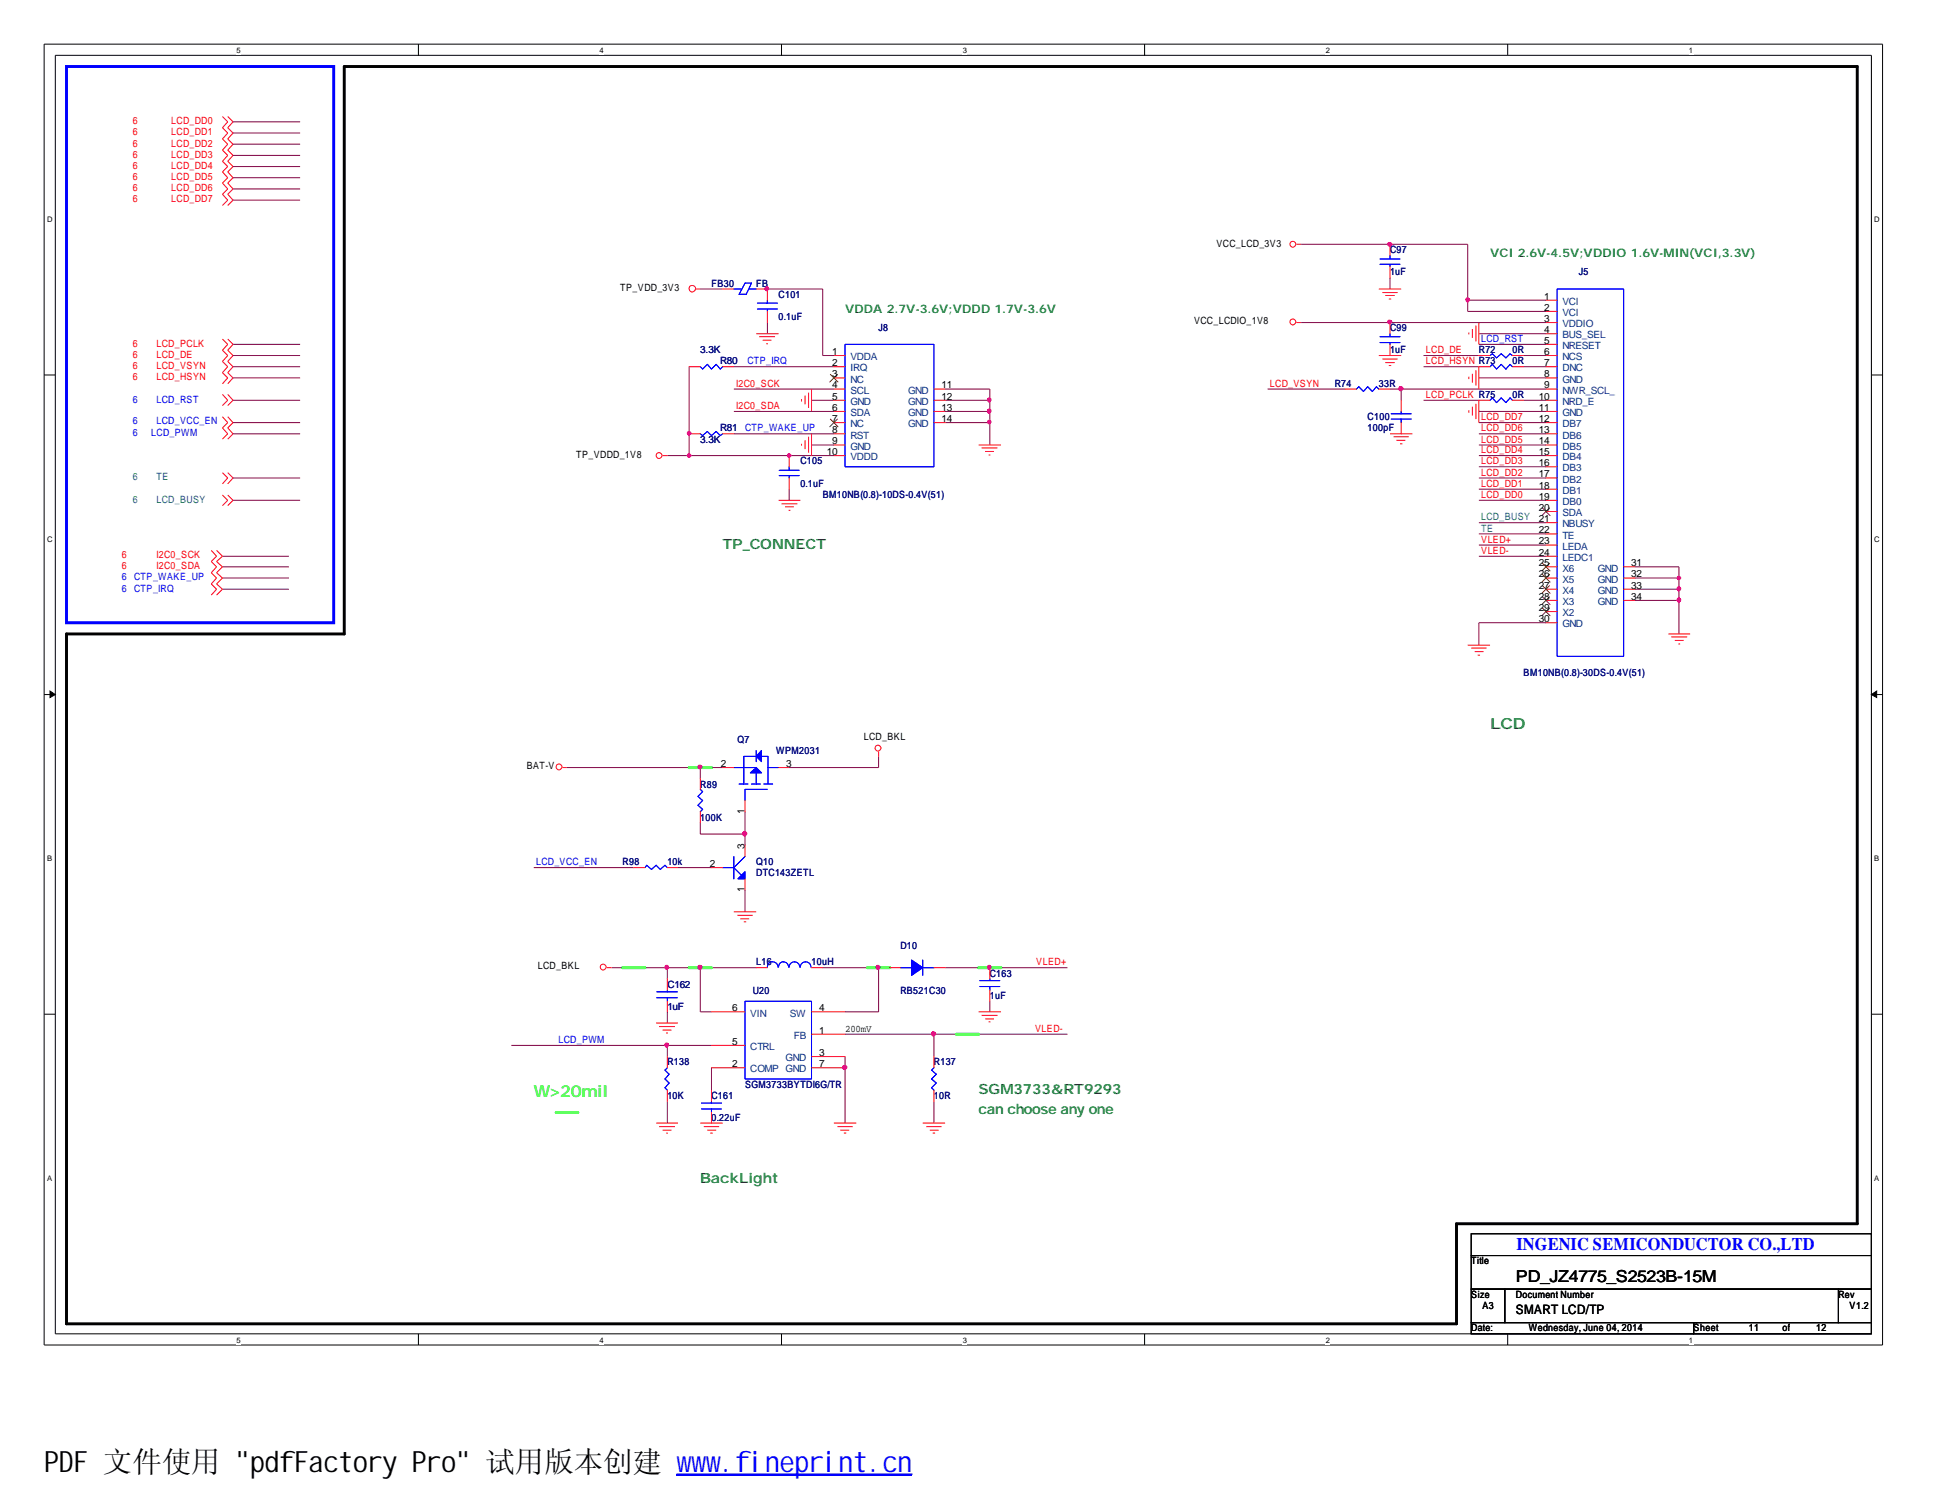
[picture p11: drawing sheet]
<svg xmlns="http://www.w3.org/2000/svg" width="279mm" height="216mm" viewBox="0 0 279 216" stroke-linecap="round" stroke-linejoin="round" font-family="sans-serif">
<path d="M6.3 6.3h264.5v187.2h-264.5zM8 8h261.2v183.9h-261.2z" fill="none" stroke="#000" stroke-width=".14"/>
<g fill="#fff">
<path d="M34 6.5h.6v1.4h-.6z"/>
<path d="M34 192h.6v1.4h-.6z"/>
</g>
<path d="M60.2 6.3v1.7M60.2 191.9v1.6" fill="none" stroke="#000" stroke-width=".14"/>
<g fill="#fff">
<path d="M86.3 6.5h.6v1.4h-.6z"/>
<path d="M86.3 192h.6v1.4h-.6z"/>
</g>
<path d="M112.4 6.3v1.7M112.4 191.9v1.6" fill="none" stroke="#000" stroke-width=".14"/>
<g fill="#fff">
<path d="M138.5 6.5h.6v1.4h-.6z"/>
<path d="M138.5 192h.6v1.4h-.6z"/>
</g>
<path d="M164.7 6.3v1.7M164.7 191.9v1.6" fill="none" stroke="#000" stroke-width=".14"/>
<g fill="#fff">
<path d="M190.8 6.5h.5v1.4h-.5z"/>
<path d="M190.8 192h.5v1.4h-.5z"/>
</g>
<path d="M216.9 6.3v1.7M216.9 191.9v1.6" fill="none" stroke="#000" stroke-width=".14"/>
<g fill="#fff">
<path d="M243 6.5h.6v1.4h-.6z"/>
<path d="M243 192h.6v1.4h-.6z"/>
<path d="M6.8 30.8h.7v1.4h-.7z"/>
<path d="M269.7 30.8h.7v1.4h-.7z"/>
<path d="M6.8 76.8h.7v1.3h-.7z"/>
<path d="M269.7 76.8h.7v1.3h-.7z"/>
</g>
<path d="M6.3 53.9h1.7M269.2 53.9h1.6" fill="none" stroke="#000" stroke-width=".14"/>
<g fill="#fff">
<path d="M6.8 122.8h.7v1.3h-.7z"/>
<path d="M269.7 122.8h.6v1.3h-.6z"/>
</g>
<path d="M6.3 99.9h1.7M269.2 99.9h1.6" fill="none" stroke="#000" stroke-width=".14"/>
<g fill="#000" stroke="#000" stroke-width=".14">
<path d="M7.2 99.4l.8 .5-.8 .4z" fill-rule="evenodd"/>
<path d="M269.2 99.9l.8-.5v.9z" fill-rule="evenodd"/>
</g>
<g fill="#fff">
<path d="M6.8 168.7h.6v1.4h-.6z"/>
<path d="M269.7 168.7h.6v1.4h-.6z"/>
</g>
<path d="M6.3 145.9h1.7M269.2 145.9h1.6M211.7 177.5h57.5v3.1h-57.5zM211.7 180.6h57.5v4.8h-57.5zM211.7 185.4h4.8v4.8h-4.8zM211.7 190.2h32v1.7h-32zM216.5 185.4h48v4.8h-48zM243.7 190.2h25.5v1.7h-25.5zM264.5 185.4h4.7v4.8h-4.7z" fill="none" stroke="#000" stroke-width=".14"/>
<g fill="none" stroke="#800040" stroke-width=".14">
<path d="M33.5 17.5h9.7M33.5 19.1h9.7M33.5 27.2h9.7M33.5 28.8h9.7M33.5 20.7h9.7M33.5 22.4h9.7M33.5 24h9.7M33.5 25.6h9.7M187.2 35.1h24v9.7h11.2M200 40v1.6M33.5 49.5h9.7M33.5 51.1h9.7"/>
<path d="M33.5 54.4h9.7M33.5 52.7h9.7M33.5 57.6h9.7M99.1 52.7v12.8M100.8 41.6h3.2M105.6 52.7h14.4M105.6 56h14.4M105.6 59.2h14.4M110.4 41.6h8v9.5h1.6M110.4 46.4v1.6M116.8 57.6h3.2M136 57.6h6.4"/>
<path d="M136 56h6.4v8M136 59.2h6.4M182.4 56h11.1M187.2 46.4h35.2M200 56h22.4M201.6 56v1.6M204.8 51.1h8M204.8 52.7h8M204.8 57.6h8M211.2 43.2h11.2M212.8 49.5h9.6M212.8 54.4h9.6"/>
<path d="M212.8 48h9.6M212.8 59.2h9.6M219.2 51.1h3.2M219.2 52.7h3.2M219.2 57.6h3.2M33.5 62.4h9.7M33.5 60.8h9.7M33.5 68.7h9.7M33.5 72h9.7M96 65.5h24M105.6 62.4h14.4M113.5 70.4v1.6"/>
<path d="M116.8 64h3.2M136 60.8h6.4M212.8 62.4h9.6M212.8 60.8h9.6M212.8 68.7h9.6M212.8 72h9.6M212.8 65.5h9.6M212.8 78.4h9.6M212.8 64h9.6M212.8 67.1h9.6M212.8 70.4h9.6M212.8 76.8h9.6"/>
<path d="M212.8 75.2h9.6M32 84.8h9.6M32 81.5h9.6M32 80h9.6M32 83.1h9.6M212.8 80h9.6M222.4 89.6h-9.6v3.2M235.2 84.8h6.4M235.2 81.5h6.4v9.7M235.2 83.1h6.4M235.2 86.4h6.4M81.5 110.4h22.5"/>
<path d="M100.8 110.4v1.6M100.8 118.4v1.6h6.4M107.2 116.8v4.8M126.4 108.8v1.6h-12.9M76.8 124.8h14.4M88 139.2h20.8M96 139.2v1.6M97.5 124.8h4.9M100.8 139.2v6.3h1.6M107.2 128v3.1M118.4 139.2h9.6M126.4 139.2v6.3h-4.8"/>
<path d="M136 139.2h17.6M73.6 150.4h28.8M96 145.5v1.7M96 150.4v1.6M96 158.4v3.1M102.4 153.6v3.2M121.6 148.8h32M121.6 152v9.5M134.4 148.8v3.2M134.4 158.4v3.1M142.4 144v1.5"/>
</g>
<g fill="#f0f" stroke="#f0f" stroke-width=".14">
<path d="M241.4 82.9l.3 .1 .1 .1-.2 .3-.3-.3z" fill-rule="evenodd"/>
<path d="M113.3 65.4l.2-.1 .3 .2-.3 .3-.2-.1z" fill-rule="evenodd"/>
<path d="M142.2 60.5h.3l.1 .2-.3 .3-.2-.3z" fill-rule="evenodd"/>
<path d="M98.9 65.4l.2-.1 .3 .2-.3 .3-.1-.1z" fill-rule="evenodd"/>
<path d="M98.9 62.2l.2-.1 .3 .2-.3 .3-.1-.1z" fill-rule="evenodd"/>
<path d="M241.4 82.9l.3 .1 .1 .1-.2 .3-.3-.3z" fill-rule="evenodd"/>
<path d="M113.3 65.4l.2-.1 .3 .2-.3 .3-.2-.1z" fill-rule="evenodd"/>
<path d="M142.2 60.5h.3l.1 .2-.3 .3-.2-.3z" fill-rule="evenodd"/>
<path d="M98.9 65.4l.2-.1 .3 .2-.3 .3-.1-.1z" fill-rule="evenodd"/>
<path d="M98.9 62.2l.2-.1 .3 .2-.3 .3-.1-.1z" fill-rule="evenodd"/>
<circle cx="211.1" cy="43.1" r=".28"/>
<circle cx="200" cy="46.3" r=".28"/>
<circle cx="200" cy="35.2" r=".28"/>
<circle cx="241.5" cy="86.3" r=".28"/>
<circle cx="241.5" cy="84.7" r=".28"/>
<circle cx="201.5" cy="55.9" r=".31"/>
<circle cx="110.3" cy="41.5" r=".28"/>
<circle cx="142.3" cy="57.5" r=".28"/>
<circle cx="142.3" cy="59.1" r=".28"/>
<circle cx="142.3" cy="139.1" r=".28"/>
<circle cx="95.9" cy="150.3" r=".28"/>
<circle cx="100.7" cy="139.1" r=".31"/>
<circle cx="95.9" cy="139.1" r=".28"/>
<circle cx="134.3" cy="148.7" r=".31"/>
<circle cx="126.3" cy="139.1" r=".28"/>
<circle cx="121.5" cy="153.5" r=".31"/>
<circle cx="100.7" cy="110.3" r=".28"/>
<circle cx="107.1" cy="119.9" r=".31"/>
</g>
<g fill="none" stroke="#f00" stroke-width=".14">
<path d="M32 16.8l.8 .7-.8 .9 .8 .7-.8 .9 .8 .7-.8 .9 .8 .8-.8 .8 .8 .8-.8 .7 .8 .9-.8 .7 .8 .9-.8 .7 .8 .9-.8 .7M32.8 16.8l.7 .7-.7 .9 .7 .7-.7 .9 .7 .7-.7 .9 .7 .8-.7 .8 .7 .8-.7 .7 .7 .9-.7 .7 .7 .9-.7 .7 .7 .9-.7 .7M186.5 35.1h.7M200 35.1v1.6M200 38.4v1.6M32 48.8l.8 .7-.8 .9 .8 .7-.8 .9 .8 .7-.8 .9 .8 .8-.8 .8M32 59.9l.8 .9-.8 .8 .8 .8-.8 .8M32 56.7l.8 .9-.8 .7M32.8 48.8l.7 .7-.7 .9 .7 .7-.7 .9 .7 .7-.7 .9 .7 .8-.7 .8M32.8 59.9l.7 .9-.7 .8 .7 .8-.7 .8M32.8 56.7l.7 .9-.7 .7M99.1 52.7h1.7"/>
<path d="M100.2 41.6h.6M104 41.6h1.6M104 52.7h1.6M108.8 41.6h1.6v1.6M108.8 48h3.2M109.2 48.4h2.3M109.7 48.9h1.3M110.2 49.4h.3M110.4 44.8v1.6M115.3 57.4v.3M115.8 56.9v1.3M116.3 56.5v2.2"/>
<path d="M116.8 56v3.2M120 51.1h1.6M120 52.7h1.6M120 54.4h1.6M120 56h1.6M120 57.6h1.6M120 59.2h1.6M134.4 56h1.6M134.4 57.6h1.6M134.4 59.2h1.6M186.5 46.4h.7M193.5 56h1.7"/>
<path d="M198.4 41.6h3.2M198.4 51.1h3.2M198.4 56h1.6M198.9 42.1h2.2M198.9 51.6h2.2M199.3 42.5h1.4M199.3 52.2h1.4M199.8 43h.4M199.8 52.6h.4M200 46.4v1.6M200 49.5v1.6M201.6 57.6v1.6"/>
<path d="M211.3 47.8v.3M211.3 54.2v.3M211.3 59v.4M211.8 47.3v1.3M211.8 53.8v1.2M211.8 58.5v1.3M212.3 46.8v2.3M212.3 53.3v2.2M212.3 58.1v2.2M212.8 51.1h1.6M212.8 46.4v3.1M214.4 52.7h-1.6v3.3"/>
<path d="M214.4 57.6h-1.6v3.2M217.6 51.1h1.6M217.6 52.7h1.6M217.6 57.6h1.6M222.4 51.1h1.6M222.4 48h1.6M222.4 46.4h1.6M222.4 43.2h1.6M222.4 44.8h1.6M222.4 49.5h1.6M222.4 52.7h1.6M222.4 54.4h1.6"/>
<path d="M222.4 56h1.6M222.4 57.6h1.6M222.4 59.2h1.6M30.4 79.2l.8 .8-.8 .8 .8 .7-.8 .9 .8 .7-.8 .9 .8 .8-.8 .8M31.2 79.2l.8 .8-.8 .8 .8 .7-.8 .9 .8 .7-.8 .9 .8 .8-.8 .8M32 68l.8 .7-.8 .9M32 71.2l.8 .8-.8 .7M32.8 68l.7 .7-.7 .9M32.8 71.2l.7 .8-.7 .7M95.3 65.5h.7M99.1 62.4h1.7M104 62.4h1.6"/>
<path d="M112 72h3.1M112.4 72.5h2.3M112.9 72.9h1.3M113.5 73.4h.2M113.5 65.5v1.6M113.5 68.7v1.7M115.3 63.8v.3M115.8 63.3v1.3M116.3 62.8v2.3M116.8 62.4v3.1M120 62.4h1.6M120 65.5h1.6"/>
<path d="M120 64h1.6M120 60.8h1.6M134.4 60.8h1.6M140.8 64h3.2M141.2 64.4h2.3M141.7 64.9h1.3M142.2 65.4h.3M200 62.4h3.2M200.5 62.8h2.2M200.9 63.3h1.3M201.4 63.8h.4M201.6 60.8v1.6"/>
<path d="M222.4 62.4h1.6M222.4 65.5h1.6M222.4 72h1.6M222.4 64h1.6M222.4 60.8h1.6M222.4 67.1h1.6M222.4 68.7h1.6M222.4 70.4h1.6M222.4 73.6h1.6M222.4 75.2h1.6M222.4 76.8h1.6M222.4 78.4h1.6"/>
<path d="M211.2 92.8h3.2M211.7 93.2h2.2M212.2 93.7h1.2M212.6 94.2h.3M222.4 80h1.6M222.4 81.5h1.6M222.4 83.1h1.6M222.4 84.8h1.6M222.4 86.4h1.6M222.4 88h1.6M222.4 89.6h1.6M233.6 81.5h1.6"/>
<path d="M233.6 83.1h1.6M233.6 84.8h1.6M233.6 86.4h1.6M240 91.2h3.2M240.5 91.6h2.2M241 92.1h1.2M241.5 92.6h.2M80.9 110.4h.6M100.8 112v1.5M100.8 116.8v1.6M104 110.4h1.6M107.2 115.1v1.7"/>
<path d="M112 110.4h1.5M126.4 108.1v.7M87.3 139.2h.7M91.2 124.8h1.6M96 124.8h1.5M102.4 124.8h1.6M105.6 131.1h3.2M106.1 131.7h2.2M106.5 132.2h1.3M107 132.6h.4M107.2 121.6v1.6M107.2 126.4v1.6"/>
<path d="M108.8 139.2h1.6M116.8 139.2h1.6M128 139.2h1.5M134.4 139.2h1.6M142.4 139.2v1.6M94.4 147.2h3.1M94.8 147.7h2.3M95.3 148.2h1.3M95.8 148.6h.3M96 140.8v1.6M96 144v1.5M96 152v1.6"/>
<path d="M96 156.8v1.6M102.4 145.5h4.8M102.4 156.8v1.6M102.4 153.6h4.8M102.4 150.4h4.8M116.8 145.5h4.8M116.8 148.8h4.8M116.8 153.6h4.8M116.8 152h4.8M134.4 152v1.6M134.4 156.8v1.6M140.8 145.5h3.2"/>
<path d="M141.2 146h2.3M141.7 146.6h1.3M142.2 147h.3M142.4 142.4v1.6M94.4 161.5h3.1M94.8 162.1h2.3M95.3 162.6h1.3M95.8 163h.3M100.8 161.5h3.2M101.3 162.1h2.2M101.8 162.6h1.2M102.2 163h.3"/>
<path d="M102.4 160v1.5M120 161.5h3.2M120.5 162.1h2.2M120.9 162.6h1.3M121.4 163h.4M132.8 161.5h3.2M133.3 162.1h2.2M133.8 162.6h1.2M134.2 163h.3"/>
<circle cx="186" cy="35.1" r=".42"/>
<circle cx="99.6" cy="41.5" r=".48"/>
<circle cx="186" cy="46.3" r=".42"/>
<circle cx="94.8" cy="65.5" r=".42"/>
<circle cx="80.4" cy="110.3" r=".42"/>
<circle cx="126.3" cy="107.6" r=".42"/>
<circle cx="86.8" cy="139.1" r=".42"/>
</g>
<path d="M9.6 9.6h38.4v80h-38.4z" fill="none" stroke="#00f" stroke-width=".42"/>
<path d="M49.5 9.6h217.7v166.4h-57.7v14.4h-199.9v-99.2h39.9z" fill="none" stroke="#000" stroke-width=".42"/>
<path d="M99.1 110.4h3.3M89.6 139.2h3.2M99.1 139.2h3.3M124.8 139.2h3.2M140.8 139.2h3.2M137.6 148.8h3.2M80 160h3.1" fill="none" stroke="#0f0" stroke-width=".42"/>
<g fill="none" stroke="#00f" stroke-width=".14">
<path d="M198.5 37.3h2.9M198.5 38h2.9M200 36.7v.6M200 38v.4M100.8 52.7l.3 .4 .7-.7 .6 .7 .6-.7 .6 .7 .4-.4M105.6 41.6h1.1M107.2 40.7h.9l-.7 1.6h-1.1zM107.8 41.6h1M109 43.6h2.8M109 44.4h2.8M110.4 43.2v.4M110.4 44.4v.4"/>
<path d="M121.6 49.5h12.8v17.6h-12.8zM195.2 56l.3-.4 .7 .7 .6-.7 .6 .7 .6-.7 .4 .4M198.5 48.4h2.9M198.5 49.3h2.9M200 48v.4M200 49.3v.2M200.2 59.5h2.8M201.6 59.2v.3M214.4 51.1l.3-.2 .6 .6 .7-.6 .7 .6 .6-.6 .3 .2M214.4 57.6l.3-.4 .6 .7 .7-.7 .7 .7 .6-.7 .3 .4M214.4 52.7l.3-.3 .6 .7 .7-.7 .7 .7 .6-.7 .3 .3M224 41.6h9.6v52.8h-9.6z"/>
<path d="M100.8 62.4l.3 .3 .7-.6 .6 .6 .6-.6 .6 .6 .4-.3M112.1 67.6h2.9M112.1 68.4h2.9M113.5 67.1v.5M113.5 68.4v.3M200.2 60.3h2.8M201.6 60.3v.5M100.8 113.5l.3 .4-.7 .7 .7 .5-.7 .7 .7 .6-.3 .4M105.6 110.4h3.2M106.3 112.8h1.3M108.1 112.8h1.3M108.8 107.9v1.7"/>
<path d="M108.8 111.2v1.6M108.8 108.8h-1.8v4M109.6 108.8h.9v4M109.9 112.8h1.3M110.4 113.5h-3.2v1.6M110.5 110.4h1.5M92.8 124.8l.2-.3 .7 .6 .7-.6 .6 .6 .7-.6 .3 .3M104 124.8h1.6M105.6 124.8l1.1 1.1M105.6 123.2v3.2M107.2 123.2l-1.6 1.6M110.4 139.1a.76 .76 0 0 1 .8-.8 .76 .76 0 0 1 .7 .8"/>
<path d="M112 139.1a.72 .72 0 0 1 .7-.8 .72 .72 0 0 1 .8 .8M113.5 139.1a.76 .76 0 0 1 .8-.8 .76 .76 0 0 1 .8 .8M115.1 139.1a.76 .76 0 0 1 .8-.8 .76 .76 0 0 1 .8 .8M129.5 139.2h1.6M132.8 138.1v2.2M132.8 139.2h1.6M94.5 143.5h3M94.5 142.7h3M96 153.6l-.3 .3 .6 .6-.6 .7 .6 .6-.6 .7 .3 .3M96 142.4v.3M96 143.5v.5M100.9 159.5h2.9"/>
<path d="M100.9 158.7h2.9M102.4 158.4v.3M102.4 159.5v.5M107.2 144h9.6v11.2h-9.6zM134.4 153.6l-.4 .3 .7 .6-.7 .7 .7 .6-.7 .7 .4 .3M141 141.9h2.8M141 141.1h2.8M142.4 140.8v.3M142.4 141.9v.5"/>
</g>
<g fill="#00f" stroke="#00f" stroke-width=".14">
<path d="M106.7 125.9l.5-.5v1h-1z" fill-rule="evenodd"/>
<path d="M106.7 125.9l.5-.5v1h-1z" fill-rule="evenodd"/>
<path d="M107.9 111.2l.9-.8 .8 .8z" fill-rule="evenodd"/>
<path d="M109.6 107.9v1.7l-.8-.8z" fill-rule="evenodd"/>
<path d="M107.9 111.2l.9-.8 .8 .8z" fill-rule="evenodd"/>
<path d="M109.6 107.9v1.7l-.8-.8z" fill-rule="evenodd"/>
<path d="M131.1 138.1l1.7 1.1-1.7 1.1z" fill-rule="evenodd"/>
<path d="M131.1 138.1l1.7 1.1-1.7 1.1z" fill-rule="evenodd"/>
</g>
<g fill="none" stroke="#804000" stroke-width=".14">
<path d="M119.5 53.8l1.1 1.1M120.5 53.8l-1.1 1.1M119.5 60.3l1.1 1.1M120.5 60.3l-1.1 1.1M221.9 73.1l1.1 1.1M222.9 73.1l-1.1 1.1M221.9 81l1.1 1.1M221.9 82.6l1.1 1.1M221.9 84.2l1.1 1.1M221.9 85.9l1.1 1.1M221.9 87.5l1.1 1.1M222.9 81l-1.1 1.1"/>
<path d="M222.9 82.6l-1.1 1.1M222.9 84.2l-1.1 1.1M222.9 85.9l-1.1 1.1M222.9 87.5l-1.1 1.1"/>
</g>
<path d="M97.4 212h33.8" fill="none" stroke="#00f" stroke-width=".18"/>
<path d="M97.4 212.1h33.8" fill="none" stroke="#00f" stroke-width=".17"/>
<text font-size="4.2" x="6.3" y="211.7">PDF 文件使用 &quot;pdfFactory Pro&quot; 试用版本创建 www.fineprint.cn</text>
<text font-size="2.5" fill="#00f" x="218.2" y="179.8">INGENIC SEMICONDUCTOR CO.,LTD</text>
<text font-size="2.4" fill="#0f0" x="76.8" y="157.8">W&gt;20mil</text>
<text font-size="2.4" x="218.1" y="184.4">PD_JZ4775_S2523B-15M</text>
<text font-size="2.2" fill="#008000" x="214.4" y="104.8">LCD</text>
<g font-size="2" fill="#008000">
<text x="104" y="79">TP_CONNECT</text>
<text x="140.8" y="157.4">SGM3733&amp;RT9293</text>
<text x="140.8" y="160.2">can choose any one</text>
<text x="100.8" y="170.2">BackLight</text>
</g>
<text font-size="1.9" x="218.1" y="189.1">SMART LCD/TP</text>
<g font-size="1.7" fill="#008000">
<text x="214.4" y="37">VCI 2.6V-4.5V;VDDIO 1.6V-MIN(VCI,3.3V)</text>
<text x="121.6" y="45">VDDA 2.7V-3.6V;VDDD 1.7V-3.6V</text>
</g>
<g font-size="1.4" fill="#f00">
<text x="19.1" y="17.9">6</text>
<text x="24.6" y="17.9">LCD_DD0</text>
<text x="19.1" y="19.5">6</text>
<text x="19.1" y="21.1">6</text>
<text x="19.1" y="22.7">6</text>
<text x="24.6" y="19.5">LCD_DD1</text>
<text x="24.6" y="21.1">LCD_DD2</text>
<text x="24.6" y="22.7">LCD_DD3</text>
<text x="19.1" y="24.3">6</text>
<text x="19.1" y="25.9">6</text>
<text x="19.1" y="27.4">6</text>
<text x="19.1" y="29">6</text>
<text x="24.6" y="24.3">LCD_DD4</text>
<text x="24.6" y="25.9">LCD_DD5</text>
<text x="24.6" y="27.4">LCD_DD6</text>
<text x="24.6" y="29">LCD_DD7</text>
<text x="19.1" y="49.9">6</text>
<text x="19.1" y="51.5">6</text>
<text x="19.1" y="53.1">6</text>
<text x="22.5" y="49.9">LCD_PCLK</text>
<text x="22.5" y="51.5">LCD_DE</text>
<text x="22.5" y="53.1">LCD_VSYN</text>
<text x="205.1" y="50.8">LCD_DE</text>
<text x="205.1" y="52.4">LCD_HSYN R73</text>
<text x="19.1" y="54.7">6</text>
<text x="22.5" y="54.7">LCD_HSYN</text>
<text x="105.9" y="55.6">I2C0_SCK</text>
<text x="105.9" y="58.8">I2C0_SDA</text>
<text x="182.7" y="55.6">LCD_VSYN</text>
<text x="205.1" y="57.2">LCD_PCLK R75</text>
<text x="213.1" y="60.5">LCD_DD7</text>
<text x="213.1" y="62.1">LCD_DD6</text>
<text x="213.1" y="63.7">LCD_DD5</text>
<text x="213.1" y="65.2">LCD_DD4</text>
<text x="213.1" y="66.8">LCD_DD3</text>
<text x="213.1" y="68.4">LCD_DD2</text>
<text x="213.1" y="70">LCD_DD1</text>
<text x="213.1" y="71.6">LCD_DD0</text>
<text x="17.5" y="81.9">6</text>
<text x="17.5" y="80.3">6</text>
<text x="22.5" y="81.9">I2C0_SDA</text>
<text x="22.5" y="80.3">I2C0_SCK</text>
<text x="213.1" y="78.1">VLED+</text>
<text x="213.1" y="79.7">VLED-</text>
<text x="149.1" y="138.9">VLED+</text>
<text x="148.9" y="148.4">VLED-</text>
</g>
<g font-size="1.4">
<text x="175" y="35.5">VCC_LCD_3V3</text>
<text x="89.2" y="41.9">TP_VDD_3V3</text>
<text x="171.8" y="46.7">VCC_LCDIO_1V8</text>
<text x="222.2" y="43.1">1</text>
<text x="222.2" y="44.7">2</text>
<text x="222.2" y="46.3">3</text>
<text x="222.2" y="47.9">4</text>
<text x="119.7" y="51.1">1</text>
<text x="119.7" y="52.7">2</text>
<text x="222.2" y="49.4">5</text>
<text x="222.2" y="51.1">6</text>
<text x="222.2" y="52.7">7</text>
<text x="119.7" y="54.3">3</text>
<text x="119.7" y="55.9">4</text>
<text x="119.7" y="57.5">5</text>
<text x="119.7" y="59.1">6</text>
<text x="135.5" y="55.9">11</text>
<text x="135.5" y="57.5">12</text>
<text x="135.5" y="59.1">13</text>
<text x="221.4" y="57.5">10</text>
<text x="221.4" y="59.1">11</text>
<text x="222.2" y="54.3">8</text>
<text x="222.2" y="55.9">9</text>
<text x="82.9" y="65.9">TP_VDDD_1V8</text>
<text x="119" y="65.4">10</text>
<text x="119.7" y="60.7">7</text>
<text x="119.7" y="62.3">8</text>
<text x="119.7" y="63.9">9</text>
<text x="135.5" y="60.7">14</text>
<text x="221.4" y="60.7">12</text>
<text x="221.4" y="62.3">13</text>
<text x="221.4" y="63.9">14</text>
<text x="221.4" y="65.4">15</text>
<text x="221.4" y="67.1">16</text>
<text x="221.4" y="68.7">17</text>
<text x="221.4" y="70.3">18</text>
<text x="221.4" y="71.9">19</text>
<text x="221.4" y="73.5">20</text>
<text x="221.4" y="75.1">21</text>
<text x="221.4" y="76.7">22</text>
<text x="221.4" y="78.3">23</text>
<text x="221.4" y="79.9">24</text>
<text x="221.4" y="81.4">25</text>
<text x="221.4" y="83.1">26</text>
<text x="234.7" y="81.4">31</text>
<text x="234.7" y="83.1">32</text>
<text x="221.4" y="84.7">27</text>
<text x="221.4" y="86.3">28</text>
<text x="221.4" y="87.9">29</text>
<text x="221.4" y="89.5">30</text>
<text x="234.7" y="84.7">33</text>
<text x="234.7" y="86.3">34</text>
<text x="124.3" y="106.5">LCD_BKL</text>
<text x="75.8" y="110.7">BAT-V</text>
<text x="103.7" y="110.3">2</text>
<text x="113.1" y="110.3">3</text>
<text x="107.1" y="117.1" transform="rotate(-90 107.1 117.1)">1</text>
<text x="102.1" y="124.7">2</text>
<text x="107.1" y="122.1" transform="rotate(-90 107.1 122.1)">3</text>
<text x="107.1" y="128.4" transform="rotate(-90 107.1 128.4)">1</text>
<text x="77.4" y="139.4">LCD_BKL</text>
<text x="105.3" y="145.5">6</text>
<text x="117.9" y="145.5">4</text>
<text x="117.9" y="148.7">1</text>
<text x="121.6" y="148.4">200mV</text>
<text x="105.3" y="153.5">2</text>
<text x="105.3" y="150.3">5</text>
<text x="117.9" y="151.9">3</text>
<text x="117.9" y="153.5">7</text>
<text x="211.7" y="181.9">Title</text>
<text x="211.7" y="186.7">Size</text>
<text x="211.7" y="191.5">Date:</text>
<text x="213.3" y="188.3">A3</text>
<text x="218.1" y="186.7">Document Number</text>
<text x="220" y="191.5">Wednesday, June 04, 2014</text>
<text x="243.7" y="191.5">Sheet</text>
<text x="251.6" y="191.5">11</text>
<text x="256.5" y="191.5">of</text>
<text x="261.3" y="191.5">12</text>
<text x="264.5" y="186.7">Rev</text>
<text x="266.1" y="188.3">V1.2</text>
</g>
<g font-size="1.4" fill="#000080">
<text x="102.4" y="41.2">FB30</text>
<text x="108.8" y="41.2">FB</text>
<text x="200" y="36.4">C97</text>
<text x="200" y="39.6">1uF</text>
<text x="227.2" y="39.6">J5</text>
<text x="112" y="42.8">C101</text>
<text x="112" y="46.1">0.1uF</text>
<text x="126.4" y="47.7">J8</text>
<text x="200" y="47.7">C99</text>
<text x="100.8" y="50.8">3.3K</text>
<text x="103.6" y="52.4">R80</text>
<text x="200" y="50.8">1uF</text>
<text x="212.8" y="50.8">R72</text>
<text x="217.6" y="50.8">0R</text>
<text x="217.6" y="52.4">0R</text>
<text x="192" y="55.6">R74</text>
<text x="198.4" y="55.6">33R</text>
<text x="217.6" y="57.2">0R</text>
<text x="100.8" y="63.7">3.3K</text>
<text x="103.6" y="62.1">R81</text>
<text x="196.8" y="60.5">C100</text>
<text x="196.8" y="62.1">100pF</text>
<text x="115.1" y="66.8">C105</text>
<text x="115.1" y="70">0.1uF</text>
<text x="118.4" y="71.6">BM10NB(0.8)-10DS-0.4V(51)</text>
<text x="219.2" y="97.3">BM10NB(0.8)-30DS-0.4V(51)</text>
<text x="106.1" y="106.8">Q7</text>
<text x="100.8" y="113.3">R89</text>
<text x="111.7" y="108.5">WPM2031</text>
<text x="100.8" y="118">100K</text>
<text x="89.6" y="124.5">R98</text>
<text x="96" y="124.5">10k</text>
<text x="108.8" y="124.5">Q10</text>
<text x="108.8" y="126.1">DTC143ZETL</text>
<text x="129.5" y="136.5">D10</text>
<text x="96" y="142.1">C162</text>
<text x="108.3" y="143">U20</text>
<text x="108.8" y="138.9">L16</text>
<text x="116.8" y="138.9">10uH</text>
<text x="129.5" y="143">RB521C30</text>
<text x="142.4" y="140.5">C163</text>
<text x="142.4" y="143.7">1uF</text>
<text x="96" y="145.3">1uF</text>
<text x="96" y="153.2">R138</text>
<text x="134.4" y="153.2">R137</text>
<text x="96" y="158.1">10K</text>
<text x="102.4" y="158.1">C161</text>
<text x="102.4" y="161.3">0.22uF</text>
<text x="107.2" y="156.5">SGM3733BYTDI6G/TR</text>
<text x="134.4" y="158.1">10R</text>
</g>
<g font-size="1.4" fill="#004080">
<text x="224.8" y="43.9">VCI</text>
<text x="224.8" y="45.5">VCI</text>
<text x="224.8" y="47.1">VDDIO</text>
<text x="122.3" y="51.8">VDDA</text>
<text x="122.3" y="53.4">IRQ</text>
<text x="224.8" y="48.7">BUS_SEL</text>
<text x="224.8" y="50.2">NRESET</text>
<text x="224.8" y="51.8">NCS</text>
<text x="224.8" y="53.4">DNC</text>
<text x="122.3" y="55">NC</text>
<text x="122.3" y="56.6">SCL</text>
<text x="122.3" y="58.3">GND</text>
<text x="122.3" y="59.9">SDA</text>
<text x="130.6" y="56.6">GND</text>
<text x="130.6" y="58.3">GND</text>
<text x="130.6" y="59.9">GND</text>
<text x="224.8" y="55">GND</text>
<text x="224.8" y="56.6">NWR_SCL_</text>
<text x="224.8" y="58.3">NRD_E</text>
<text x="224.8" y="59.9">GND</text>
<text x="122.3" y="61.5">NC</text>
<text x="122.3" y="63.1">RST</text>
<text x="122.3" y="64.7">GND</text>
<text x="130.6" y="61.5">GND</text>
<text x="224.8" y="61.5">DB7</text>
<text x="224.8" y="63.1">DB6</text>
<text x="224.8" y="64.7">DB5</text>
<text x="122.3" y="66.2">VDDD</text>
<text x="224.8" y="66.2">DB4</text>
<text x="224.8" y="67.8">DB3</text>
<text x="224.8" y="69.4">DB2</text>
<text x="224.8" y="71">DB1</text>
<text x="224.8" y="72.6">DB0</text>
<text x="224.8" y="74.3">SDA</text>
<text x="224.8" y="75.9">NBUSY</text>
<text x="224.8" y="77.5">TE</text>
<text x="224.8" y="79.1">LEDA</text>
<text x="224.8" y="80.7">LEDC1</text>
<text x="224.8" y="82.2">X6</text>
<text x="224.8" y="83.8">X5</text>
<text x="229.9" y="82.2">GND</text>
<text x="229.9" y="83.8">GND</text>
<text x="224.8" y="85.4">X4</text>
<text x="224.8" y="87">X3</text>
<text x="224.8" y="88.6">X2</text>
<text x="229.9" y="85.4">GND</text>
<text x="229.9" y="87">GND</text>
<text x="224.8" y="90.3">GND</text>
<text x="107.9" y="146.2">VIN</text>
<text x="113.6" y="146.2">SW</text>
<text x="114.2" y="149.4">FB</text>
<text x="107.9" y="154.3">COMP GND</text>
<text x="107.9" y="151">CTRL</text>
<text x="113" y="152.7">GND</text>
</g>
<g font-size="1.4" fill="#00f">
<text x="107.5" y="52.4">CTP_IRQ</text>
<text x="213.1" y="49.2">LCD_RST</text>
<text x="19.1" y="57.9">6</text>
<text x="22.5" y="57.9">LCD_RST</text>
<text x="19.1" y="62.7">6</text>
<text x="19.1" y="61">6</text>
<text x="21.8" y="62.7">LCD_PWM</text>
<text x="22.5" y="61">LCD_VCC_EN</text>
<text x="107.2" y="62.1">CTP_WAKE_UP</text>
<text x="17.5" y="83.5">6</text>
<text x="19.3" y="83.5">CTP_WAKE_UP</text>
<text x="17.5" y="85.1">6</text>
<text x="19.3" y="85.1">CTP_IRQ</text>
<text x="77.1" y="124.5">LCD_VCC_EN</text>
<text x="80.3" y="150">LCD_PWM</text>
</g>
<g font-size="1.4" fill="#008080">
<text x="19.1" y="69.1">6</text>
<text x="22.5" y="69.1">TE</text>
<text x="19.1" y="72.3">6</text>
<text x="22.5" y="72.3">LCD_BUSY</text>
<text x="213.1" y="76.5">TE</text>
<text x="213.1" y="74.8">LCD_BUSY</text>
</g>
<g font-size="1.1">
<text x="34" y="7.6">5</text>
<text x="86.3" y="7.6">4</text>
<text x="138.5" y="7.6">3</text>
<text x="190.8" y="7.6">2</text>
<text x="243" y="7.6">1</text>
<text x="6.8" y="31.9">D</text>
<text x="269.7" y="31.9">D</text>
<text x="6.8" y="77.9">C</text>
<text x="269.7" y="77.9">C</text>
<text x="6.8" y="123.9">B</text>
<text x="269.7" y="123.9">B</text>
<text x="6.8" y="169.8">A</text>
<text x="269.7" y="169.8">A</text>
<text x="34" y="193.1">5</text>
<text x="86.3" y="193.1">4</text>
<text x="138.5" y="193.1">3</text>
<text x="190.8" y="193.1">2</text>
<text x="243" y="193.1">1</text>
</g>
</svg>
